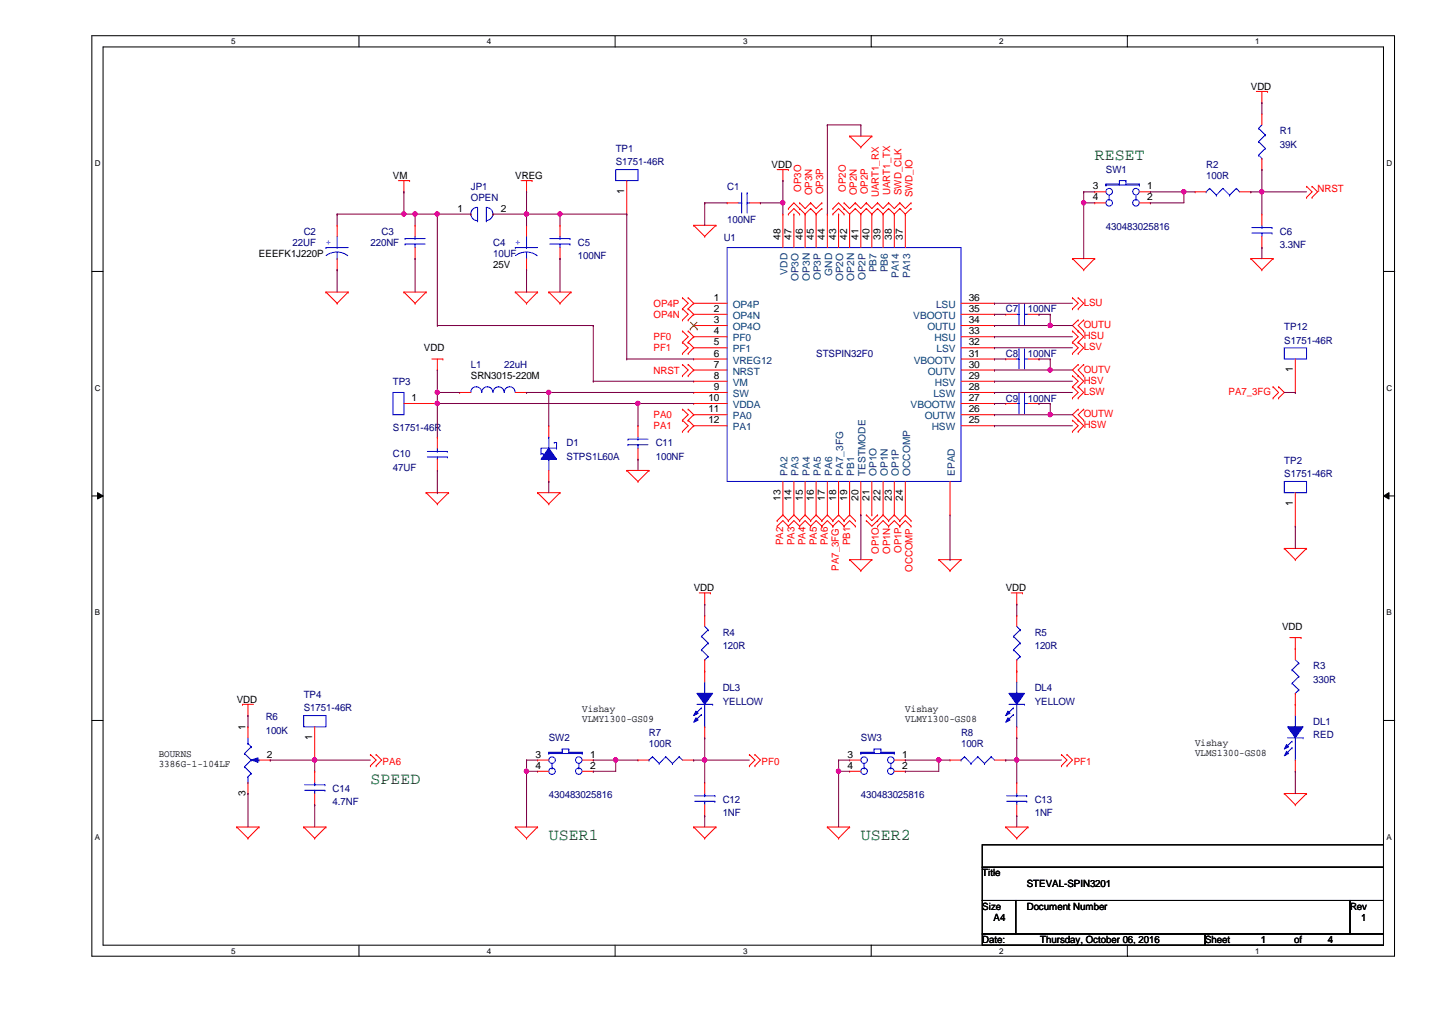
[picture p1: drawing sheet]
<svg xmlns="http://www.w3.org/2000/svg" width="297mm" height="210mm" viewBox="0 0 297 210" stroke-linecap="round" stroke-linejoin="round" font-family="sans-serif">
<path d="M19.1 7.4h270.2v190.9h-270.2zM21.4 9.7h265.6v186.3h-265.6z" fill="none" stroke="#000" stroke-width=".21"/>
<g fill="#fff">
<path d="M47.9 7.7h1v1.8h-1z"/>
<path d="M47.9 196.3h1v1.9h-1z"/>
</g>
<path d="M74.5 7.4v2.3M74.5 196v2.4" fill="none" stroke="#000" stroke-width=".21"/>
<g fill="#fff">
<path d="M101 7.7h.9v1.8h-.9z"/>
<path d="M101 196.3h.9v1.9h-.9z"/>
</g>
<path d="M127.6 7.4v2.3M127.6 196v2.4" fill="none" stroke="#000" stroke-width=".21"/>
<g fill="#fff">
<path d="M154.1 7.7h1v1.8h-1z"/>
<path d="M154.1 196.3h1v1.9h-1z"/>
</g>
<path d="M180.7 7.4v2.3M180.7 196v2.4" fill="none" stroke="#000" stroke-width=".21"/>
<g fill="#fff">
<path d="M207.3 7.7h.9v1.8h-.9z"/>
<path d="M207.3 196.3h.9v1.9h-.9z"/>
</g>
<path d="M233.8 7.4v2.3M233.8 196v2.4" fill="none" stroke="#000" stroke-width=".21"/>
<g fill="#fff">
<path d="M260.4 7.7h.9v1.8h-.9z"/>
<path d="M260.4 196.3h.9v1.9h-.9z"/>
<path d="M19.6 33h1.2v1.9h-1.2z"/>
<path d="M287.6 33h1.2v1.9h-1.2z"/>
<path d="M19.6 79.6h1.2v1.8h-1.2z"/>
<path d="M287.6 79.6h1.2v1.8h-1.2z"/>
</g>
<path d="M19.1 56.3h2.3M287 56.3h2.3" fill="none" stroke="#000" stroke-width=".21"/>
<g fill="#fff">
<path d="M19.6 126.2h1.1v1.8h-1.1z"/>
<path d="M287.6 126.2h1.1v1.8h-1.1z"/>
</g>
<path d="M19.1 102.9h2.3M20.2 102.2l1.2 .7-1.2 .6zM287 102.9l1.1-.7v1.3zM287 102.9h2.3" fill="none" stroke="#000" stroke-width=".21"/>
<path d="M20.2 102.2l1.2 .7-1.2 .6zM287 102.9l1.1-.7v1.3z" fill="#000"/>
<g fill="#fff">
<path d="M19.6 172.7h1.1v1.9h-1.1z"/>
<path d="M287.6 172.7h1.1v1.9h-1.1z"/>
</g>
<path d="M19.1 149.4h2.3M287 149.4h2.3M203.8 175.2h83.2v4.7h-83.2zM203.8 179.9h83.2v6.9h-83.2zM203.8 186.8h6.9v6.9h-6.9zM203.8 193.7h46.2v2.3h-46.2zM210.7 186.8h69.3v6.9h-69.3zM250 193.7h37v2.3h-37zM280 186.8h7v6.9h-7z" fill="none" stroke="#000" stroke-width=".21"/>
<g fill="none" stroke="#f00" stroke-width=".21">
<path d="M260.6 19h2.3M261.7 19v2.3M262.9 19h.1M82.6 37.5h2.4M83.8 39.8h.1M83.8 37.5v2.3M85 37.5h.1M108.1 37.5h2.3M109.2 39.8h.1M109.2 37.5v2.3M110.4 37.5h.1M161.2 35.2h2.3"/>
<path d="M162.4 37.5h.1M162.4 35.2v2.3M163.5 35.2h.1M176.2 28.2h.1M176.2 28.2h4.6M176.2 28.2l2.4 2.3M178.6 30.5h.1M180.8 28.2h.1M180.8 28.2l-2.2 2.3M261.7 21.3h.1M271 38.6h.1M271 38.6l1.2 1.2-1.2 1.1"/>
<path d="M272.2 38.6h.1M272.2 38.6l1.1 1.2-1.1 1.1M69.9 46.7h.1M69.9 56h.1M69.9 46.7v2.3M69.9 53.6v2.4M143.9 46.7h.1M143.9 46.7h4.6M143.9 46.7l2.3 2.3M146.2 49h.1M148.5 46.7h.1M148.5 46.7l-2.3 2.3"/>
<path d="M163.5 43.3h.1M163.5 44.4h.1M163.5 44.4l1.2-1.1 1.2 1.1M163.5 43.3l1.2-1.2 2.3 2.3 1.1-1.1M165.9 43.3h.1M165.9 42.1h.1M165.9 44.4h.1M165.9 42.1l1.1 1.2 1.1-1.2M168.1 43.3h.1M168.1 42.1h.1M168.1 43.3l1.2 1.1 1.2-1.1M168.1 42.1l1.2 1.2 1.2-1.2"/>
<path d="M170.5 43.3h.1M170.5 42.1h.1M172.8 43.3h.1M172.8 44.4h.1M172.8 43.3l1.1-1.2 1.2 1.2M172.8 44.4l1.1-1.1 1.2 1.1M175.1 43.3h.1M175.1 42.1h.1M175.1 44.4h.1M175.1 43.3l1.1 1.1 1.2-1.1M175.1 42.1l1.1 1.2 1.2-1.2M177.4 43.3h.1"/>
<path d="M177.4 42.1h.1M177.4 43.3l1.2 1.1 1.1-1.1M177.4 42.1l1.2 1.2 1.1-1.2M179.7 43.3h.1M179.7 42.1h.1M179.7 43.3l1.1 1.1 1.2-1.1M179.7 42.1l1.1 1.2 1.2-1.2M182 43.3h.1M182 42.1h.1M182 43.3l1.2 1.1 1.1-1.1M182 42.1l1.2 1.2 1.1-1.2M184.3 43.3h.1"/>
<path d="M184.3 42.1h.1M184.3 43.3l1.2 1.1 1.1-1.1M184.3 42.1l1.2 1.2 1.1-1.2M186.6 43.3h.1M186.6 42.1h.1M186.6 42.1l1.2 1.2 1.2-1.2M186.6 43.3l1.2 1.1 1.2-1.1M189 43.3h.1M189 42.1h.1M222.5 53.6h.1M222.5 53.6h4.6M222.5 53.6l2.3 2.4"/>
<path d="M224.8 56h.1M227.1 53.6h.1M227.1 53.6l-2.3 2.4M259.5 53.6h.1M259.5 53.6h4.6M259.5 53.6l2.2 2.4M261.7 56h.1M264.1 53.6h.1M264.1 53.6l-2.4 2.4M271 40.9h.1M272.2 40.9h.1M67.6 60.6h.1"/>
<path d="M67.6 60.6h4.6M67.6 60.6l2.3 2.3M69.9 62.9h.1M72.2 60.6h.1M72.2 60.6l-2.3 2.3M83.8 60.6h.1M83.8 60.6h4.6M83.8 60.6l2.3 2.3M86.1 62.9h.1M88.4 60.6h.1M88.4 60.6l-2.3 2.3M89.6 74.5h2.3"/>
<path d="M90.7 76.7h.1M90.7 74.5v2.2M91.9 74.5h.1M106.9 60.6h.1M106.9 60.6h4.6M106.9 60.6l2.3 2.3M109.2 62.9h.1M111.5 60.6h.1M111.5 60.6l-2.3 2.3M113.8 60.6h.1M113.8 60.6h4.6M113.8 60.6l2.4 2.3"/>
<path d="M116.2 62.9h.1M118.4 60.6h.1M118.4 60.6l-2.2 2.3M141.6 64h.1M141.6 61.8h.1M141.6 66.4h.1M141.6 71h.1M141.6 68.7h.1M141.6 73.3h.1M141.6 77.9h.1M141.6 75.6h.1M141.6 61.8l1.1 1.1-1.1 1.1"/>
<path d="M141.6 64l1.1 1.2-1.1 1.2M141.6 75.6l1.1 1.1-1.1 1.2M141.6 68.7l1.1 1.1-1.1 1.2M141.6 71l1.1 1.1-1.1 1.2M142.7 61.8h.1M142.7 64h.1M142.7 66.4h.1M142.7 68.7h.1M142.7 71h.1M142.7 73.3h.1M142.7 75.6h.1M142.7 77.9h.1"/>
<path d="M142.7 61.8l1.2 1.1-1.2 1.1M142.7 64l1.2 1.2-1.2 1.2M142.7 68.7l1.2 1.1-1.2 1.2M142.7 71l1.2 1.1-1.2 1.2M142.7 75.6l1.2 1.1-1.2 1.2M222.5 64h.1M222.5 61.8h.1M222.5 71h.1M222.5 68.7h.1M222.5 73.3h.1M222.5 77.9h.1M222.5 61.8l1.1 1.1-1.1 1.1"/>
<path d="M222.5 68.7l1.1 1.1-1.1 1.2M222.5 71l1.1 1.1-1.1 1.2M222.5 77.9l1.1 1.2-1.1 1.1M223.6 64h.1M223.6 61.8h.1M223.6 71h.1M223.6 68.7h.1M223.6 73.3h.1M223.6 77.9h.1M223.6 66.4h.1M223.6 75.6h.1M223.6 61.8l1.2 1.1-1.2 1.1"/>
<path d="M223.6 68.7l1.2 1.1-1.2 1.2M223.6 71l1.2 1.1-1.2 1.2M223.6 75.6l-1.1 1.1 2.3 2.4-1.2 1.1M223.6 66.4l-1.1 1.1 1.1 1.2M224.8 66.4h.1M224.8 68.7h.1M224.8 75.6h.1M224.8 77.9h.1M224.8 66.4l-1.2 1.1 1.2 1.2M224.8 75.6l-1.2 1.1 1.2 1.2M130 97.6h.1M130 97.6h4.6"/>
<path d="M130 97.6l2.3 2.3M132.3 99.9h.1M132.3 88.3h.1M132.3 95.2h.1M132.3 88.3v2.3M132.3 93v2.2M134.6 97.6h.1M134.6 97.6l-2.3 2.3M141.6 87.2h.1M141.6 84.9h.1M141.6 89.5h.1M141.6 84.9l1.1 1.1-1.1 1.2"/>
<path d="M141.6 87.2l1.1 1.1-1.1 1.2M142.7 84.9h.1M142.7 87.2h.1M142.7 89.5h.1M142.7 84.9l1.2 1.1-1.2 1.2M142.7 87.2l1.2 1.1-1.2 1.2M222.5 80.2h.1M222.5 82.5h.1M222.5 89.5h.1M222.5 87.2h.1M222.5 80.2l1.1 1.2-1.1 1.1M222.5 87.2l1.1 1.1-1.1 1.2"/>
<path d="M223.6 80.2h.1M223.6 82.5h.1M223.6 89.5h.1M223.6 87.2h.1M223.6 84.9h.1M223.6 80.2l1.2 1.2-1.2 1.1M223.6 87.2l1.2 1.1-1.2 1.2M223.6 84.9l-1.1 1.1 1.1 1.2M224.8 84.9h.1M224.8 87.2h.1M224.8 84.9l-1.2 1.1 1.2 1.2M264.1 82.5h.1"/>
<path d="M264.1 80.2h.1M264.1 80.2l1.1 1.2-1.1 1.1M265.2 80.2h.1M265.2 82.5h.1M265.2 80.2l1.2 1.2-1.2 1.1M88.4 102.2h.1M88.4 102.2h4.6M88.4 102.2l2.3 2.3M90.7 104.5h.1M93 102.2h.1M93 102.2l-2.3 2.3M111.5 102.2h.1"/>
<path d="M111.5 102.2h4.7M111.5 102.2l2.3 2.3M113.8 104.5h.1M116.2 102.2h.1M116.2 102.2l-2.4 2.3M161.2 108h.1M161.2 109.1h.1M161.2 108l1.2-1.2 1.1 1.2M161.2 109.1l1.2-1.1 1.1 1.1M163.5 108h.1M163.5 109.1h.1M163.5 108l1.2-1.2 1.2 1.2"/>
<path d="M163.5 109.1l1.2-1.1 1.2 1.1M165.9 108h.1M165.9 109.1h.1M165.9 108l1.1-1.2 1.1 1.2M165.9 109.1l1.1-1.1 1.1 1.1M168.1 108h.1M168.1 109.1h.1M168.1 108l1.2-1.2 1.2 1.2M168.1 109.1l1.2-1.1 1.2 1.1M170.5 108h.1M170.5 109.1h.1M170.5 108l1.1-1.2 1.2 1.2"/>
<path d="M170.5 109.1l1.1-1.1 1.2 1.1M172.8 108h.1M172.8 109.1h.1M172.8 108l1.1-1.2 1.2 1.2M172.8 109.1l1.1-1.1 1.2 1.1M175.1 108h.1M175.1 109.1h.1M175.1 108l1.1-1.2 1.2 1.2M175.1 109.1l1.1-1.1 1.2 1.1M176.2 116.1h.1M176.2 116.1h4.6M176.2 116.1l2.4 2.3"/>
<path d="M177.4 108h.1M177.4 109.1h.1M178.6 118.4h.1M179.7 108h.1M179.7 106.8h.1M179.7 108l1.1 1.1 1.2-1.1M179.7 106.8l1.1 1.2 1.2-1.2M180.8 116.1h.1M180.8 116.1l-2.2 2.3M182 108h.1M182 109.1h.1M182 106.8h.1"/>
<path d="M182 108l1.2-1.2 1.1 1.2M182 109.1l1.2-1.1 1.1 1.1M184.3 108h.1M184.3 109.1h.1M184.3 108l1.2-1.2 1.1 1.2M184.3 109.1l1.2-1.1 1.1 1.1M186.6 108h.1M186.6 109.1h.1M186.6 108l1.2-1.2 1.2 1.2M186.6 109.1l1.2-1.1 1.2 1.1M189 108h.1M189 109.1h.1"/>
<path d="M194.7 116.1h.1M194.7 116.1h4.6M194.7 116.1l2.4 2.3M197.1 118.4h.1M199.3 116.1h.1M199.3 116.1l-2.2 2.3M266.4 113.7h.1M266.4 113.7h4.6M266.4 113.7l2.3 2.4M268.7 116.1h.1M271 113.7h.1M271 113.7l-2.3 2.4"/>
<path d="M145 123h2.4M146.2 125.3h.1M146.2 123v2.3M147.4 123h.1M209.8 123h2.3M210.9 125.3h.1M210.9 123v2.3M212.1 123h.1M267.5 132.2h2.4M268.7 134.5h.1M268.7 132.2v2.3M269.9 132.2h.1"/>
<path d="M50.3 146.1h.1M50.3 146.1h2.3M51.4 148.4h.1M51.4 146.1v2.3M76.8 156.5h.1M76.8 158.8h.1M76.8 156.5l1.2 1.1-1.2 1.2M78 156.5h.1M78 158.8h.1M78 156.5l1.2 1.1-1.2 1.2M132.3 157.6h.1M132.3 157.6h2.3"/>
<path d="M141.6 157.6h2.3M143.9 157.6h.1M155.4 156.5h.1M155.4 158.8h.1M155.4 156.5l1.2 1.1-1.2 1.2M156.6 156.5h.1M156.6 158.8h.1M156.6 156.5l1.1 1.1-1.1 1.2M220.2 156.5h.1M220.2 158.8h.1M220.2 156.5l1.1 1.1-1.1 1.2M221.3 156.5h.1"/>
<path d="M221.3 158.8h.1M221.3 156.5l1.2 1.1-1.2 1.2M49.1 171.5h.1M49.1 171.5h4.6M49.1 171.5l2.3 2.4M51.4 173.9h.1M53.7 171.5h.1M53.7 171.5l-2.3 2.4M63 171.5h.1M63 171.5h4.6M63 171.5l2.3 2.4M65.3 173.9h.1"/>
<path d="M67.6 171.5h.1M67.6 171.5l-2.3 2.4M106.9 171.5h.1M106.9 171.5h4.6M106.9 171.5l2.3 2.4M109.2 173.9h.1M111.5 171.5h.1M111.5 171.5l-2.3 2.4M143.9 171.5h.1M143.9 171.5h4.6M143.9 171.5l2.3 2.4M146.2 173.9h.1"/>
<path d="M148.5 171.5h.1M148.5 171.5l-2.3 2.4M171.6 171.5h.1M171.6 171.5h4.6M171.6 171.5l2.3 2.4M173.9 173.9h.1M176.2 171.5h.1M176.2 171.5l-2.3 2.4M208.6 171.5h.1M208.6 171.5h4.6M208.6 171.5l2.3 2.4M210.9 173.9h.1"/>
<path d="M213.2 171.5h.1M213.2 171.5l-2.3 2.4M266.4 164.6h.1M266.4 164.6h4.6M266.4 164.6l2.3 2.3M268.7 166.9h.1M271 164.6h.1M271 164.6l-2.3 2.3"/>
</g>
<g fill="none" stroke="#00f" stroke-width=".21">
<path d="M67.6 51.3h.1M67.6 51.3h4.6M69.9 53.6h.1M69.9 51.3h.1M69.9 52.3l-1 .1-1.3 .6M69.9 52.3l1.4 .3 .8 .4M69.9 49v2.3M69.9 52.3v1.3M130.3 92.2h.1M130.3 91.1h.1M130.3 92.2h4.1M130.3 91.1h4.1"/>
<path d="M132.3 91.1h.1M132.3 92.2h.1M132.3 90.6v.5M132.3 92.2v.8M134.6 157.6h.1M135.3 157h.1M135.3 157l1.4 1.4M135.3 157l-.7 .6M136.7 158.4h.1M138.1 157h.1M138.1 157l1.4 1.4M138.1 157l-1.4 1.4"/>
<path d="M139.5 158.4h.1M140.9 157h.1M140.9 157l.7 .6M140.9 157l-1.4 1.4M267.1 153h3.2M268.7 150.7h.1M268.7 157.6h.1M268.7 148.4v2.3M268.7 153v4.6M270.3 153h.1"/>
</g>
<path d="M267.1 150.7h3.2l-1.6 2.3z" fill-rule="evenodd" fill="#00f"/>
<path d="M267.1 150.7h3.2l-1.6 2.3z" fill="none" stroke="#00f" stroke-width=".21"/>
<path d="M266.9 155.8l.4 .5-.9 .5z" fill-rule="evenodd" fill="#00f"/>
<path d="M266.9 155.8l.4 .5-.9 .5z" fill="none" stroke="#00f" stroke-width=".21"/>
<path d="M266.9 154.4l.4 .5-.9 .5z" fill-rule="evenodd" fill="#00f"/>
<g fill="none" stroke="#00f" stroke-width=".21">
<path d="M127.7 35.2h4.6v2.3h-4.6zM229.4 38.4h.1M229.4 38.2h.1M229.4 38.4h6.9M229.4 38.2v.2M229.4 38.2h2.8M232.2 38.2h.1M232.2 37.5h.1M232.2 37.5v.7M232.2 37.5h1.4M233.6 37.5h.1M233.6 38.2h.1"/>
<path d="M233.6 38.2h2.7M233.6 37.5v.7M236.3 38.2h.1M236.3 38.4h.1M236.3 38.2v.2M261.1 26.6h.1M261.1 29.4h.1M261.1 32.2h.1M261.1 26.6l1.4 1.4M261.1 29.4l1.4 1.4M261.1 32.2l.6 .7M261.7 32.9h.1"/>
<path d="M261.7 25.9l-.6 .7M262.5 28h.1M262.5 30.8h.1M262.5 28l-1.4 1.4M262.5 30.8l-1.4 1.4M99.1 45.8a1.38 1.38 0 0 1-1.4-1.4 1.38 1.38 0 0 1 1.4-1.4v2.8M99.1 45.8h.1M100.9 45.8a1.38 1.38 0 0 0 1.3-1.4 1.38 1.38 0 0 0-1.3-1.4v2.8M100.9 45.8h.1M150.8 51.3h48.5v48.6h-48.5zM230.1 41.4h.1M230.1 40.5v.9"/>
<path d="M235.6 41.4h.1M235.6 40.5v.9M210.9 74.5h.5M210.9 65.2h.5M211.4 74.5h.1M211.4 72.4h.1M211.4 65.2h.1M211.4 63.1h.1M211.4 63.1v4.2M211.4 72.4v4.1M212.5 72.4h.1M212.5 74.5h.1"/>
<path d="M212.5 63.1h.1M212.5 65.2h.1M212.5 74.5h.7M212.5 63.1v4.2M212.5 72.4v4.1M212.5 65.2h.7M112.2 94.1h.1M113.8 95.2h.1M113.8 90.6h.1M113.8 90.6v2.4M113.8 95.2v2.4M115.4 93h.1"/>
<path d="M115.4 91.8h.1M115.4 93h-3.2v1.1M115.4 91.8v1.2M210.9 83.7h.5M211.4 83.7h.1M211.4 81.6h.1M211.4 81.6v4.2M212.5 81.6h.1M212.5 83.7h.1M212.5 81.6v4.2M212.5 83.7h.7M266.4 99.9h4.6v2.3h-4.6z"/>
<path d="M210.2 132h.1M210.2 134.8h.1M210.2 132l1.4 1.4M210.2 134.8l1.4 1.4M210.9 136.9h.1M210.9 129.9l.7 .7M211.6 130.6h.1M211.6 133.4h.1M211.6 136.2h.1M211.6 130.6l-1.4 1.4M211.6 133.4l-1.4 1.4M211.6 136.2l-.7 .7"/>
<path d="M63 148.4h4.6v2.3h-4.6zM178.6 156.3h.1M178.6 156h.1M178.6 156.3h6.9M178.6 156v.3M178.6 156h2.7M179.2 159.3h.1M179.2 158.4v.9M181.3 156h.1M181.3 155.4h.1M181.3 155.4v.6M181.3 155.4h1.4"/>
<path d="M182.7 155.4h.1M182.7 156h.1M182.7 156h2.8M182.7 155.4v.6M184.8 159.3h.1M184.8 158.4v.9M185.5 156h.1M185.5 156.3h.1M185.5 156v.3M266.9 154.4l.4 .5-.9 .5zM268 153.8h.1M268 155.1h.1"/>
<path d="M268 153.8l-1.4 1.3M268 155.1l-1.4 1.4M144.1 166.2h4.2M144.1 165.1h4.2M146.2 165.1h.1M146.2 166.2h.1M146.2 164.6v.5M146.2 166.2v.7M148.3 166.2h.1M148.3 165.1h.1"/>
<circle cx="230.1" cy="39.7" r=".68"/>
<circle cx="235.6" cy="39.7" r=".68"/>
<circle cx="230.1" cy="42.1" r=".68"/>
<circle cx="235.6" cy="42.1" r=".68"/>
<circle cx="179.2" cy="157.6" r=".68"/>
<circle cx="179.2" cy="160" r=".67"/>
<circle cx="184.8" cy="157.6" r=".68"/>
<circle cx="184.8" cy="160" r=".67"/>
</g>
<g fill="none" stroke="#f00" stroke-width=".21">
<path d="M130 37.5v6.9M227.1 39.8h.1M227.1 39.8h2.3M236.3 39.8h2.3M238.6 39.8h.1M261.7 23.6h.1M261.7 35.2h.1M261.7 23.6v2.3M261.7 32.9v2.3M97.7 44.4h.1M102.3 44.4h.1M130 44.4h.1"/>
<path d="M162.4 44.4h.1M162.4 44.4v6.9M164.7 44.4h.1M164.7 44.4v6.9M167 44.4h.1M167 44.4v6.9M169.3 44.4h.1M169.3 44.4v6.9M171.6 44.4h.1M171.6 44.4v6.9M173.9 44.4h.1M173.9 44.4v6.9"/>
<path d="M176.2 44.4h.1M176.2 44.4v6.9M178.6 44.4h.1M178.6 44.4v6.9M180.8 44.4h.1M180.8 44.4v6.9M183.2 44.4h.1M183.2 44.4v6.9M185.5 44.4h.1M185.5 44.4v6.9M187.8 44.4h.1M187.8 44.4v6.9"/>
<path d="M227.1 42.1h.1M227.1 42.1h2.3M236.3 42.1h2.3M238.6 42.1h.1M143.9 62.9h.1M143.9 65.2h.1M143.9 67.5h.1M143.9 69.8h.1M143.9 72.1h.1M143.9 74.5h.1M143.9 76.7h.1M143.9 79.1h.1"/>
<path d="M143.9 74.5h6.9M143.9 62.9h6.9M143.9 65.2h6.9M143.9 67.5h6.9M143.9 69.8h6.9M143.9 72.1h6.9M143.9 76.7h6.9M143.9 79.1h6.9M199.3 74.5h7M199.3 62.9h7M199.3 65.2h7M199.3 67.5h7"/>
<path d="M199.3 69.8h7M199.3 72.1h7M199.3 76.7h7M199.3 79.1h7M206.3 79.1h.1M206.3 74.5h.1M206.3 72.1h.1M206.3 76.7h.1M206.3 67.5h.1M206.3 62.9h.1M206.3 69.8h.1M206.3 65.2h.1"/>
<path d="M208.6 74.5h.1M208.6 65.2h.1M208.6 74.5h2.3M208.6 65.2h2.3M213.2 74.5h2.3M213.2 65.2h2.3M215.5 74.5h.1M215.5 65.2h.1M143.9 81.4h.1M143.9 83.7h.1M143.9 86h.1M143.9 88.3h.1"/>
<path d="M143.9 81.4h6.9M143.9 83.7h6.9M143.9 86h6.9M143.9 88.3h6.9M162.4 99.9v6.9M164.7 99.9v6.9M167 99.9v6.9M169.3 99.9v6.9M171.6 99.9v6.9M173.9 99.9v6.9M176.2 99.9v6.9M178.6 99.9v6.9"/>
<path d="M180.8 99.9v6.9M183.2 99.9v6.9M185.5 99.9v6.9M187.8 99.9v6.9M197.1 99.9v6.9M199.3 81.4h7M199.3 83.7h7M199.3 86h7M199.3 88.3h7M206.3 88.3h.1M206.3 86h.1M206.3 83.7h.1"/>
<path d="M206.3 81.4h.1M208.6 83.7h.1M208.6 83.7h2.3M213.2 83.7h2.3M215.5 83.7h.1M162.4 106.8h.1M164.7 106.8h.1M167 106.8h.1M169.3 106.8h.1M171.6 106.8h.1M173.9 106.8h.1M176.2 106.8h.1"/>
<path d="M178.6 106.8h.1M180.8 106.8h.1M183.2 106.8h.1M185.5 106.8h.1M187.8 106.8h.1M197.1 106.8h.1M268.7 109.1h.1M268.7 102.2v6.9M210.9 127.6h.1M210.9 139.2h.1M210.9 127.6v2.3M210.9 136.9v2.3"/>
<path d="M65.3 157.6h.1M65.3 150.7v6.9M176.2 157.6h.1M176.2 160h.1M176.2 157.6h2.4M176.2 160h2.4M185.5 157.6h2.3M185.5 160h2.3M187.8 157.6h.1M187.8 160h.1M268.7 146.1h.1M268.7 160h.1"/>
<path d="M268.7 146.1v2.3M268.7 157.6v2.4M146.2 162.3h.1M146.2 169.2h.1M146.2 162.3v2.3M146.2 166.9v2.3"/>
</g>
<path d="M143.2 68.2h.1M143.2 66.8l1.4 1.4M144.6 66.8l-1.4 1.4M144.6 68.2h.1" fill="none" stroke="#804000" stroke-width=".21"/>
<path d="M113.8 93l1.6 2.2h-3.2z" fill-rule="evenodd" fill="#00f"/>
<g fill="none" stroke="#00f" stroke-width=".21">
<path d="M84 50.6h.1M84 49.5h.1M84 50.6h4.2M84 49.5h4.2M86.1 49.5h.1M86.1 50.6h.1M86.1 49v.5M86.1 50.6v.7M266.4 72.1h4.6v2.4h-4.6zM99.9 81.4a1.12 1.12 0 0 0-1.1-1.2 1.12 1.12 0 0 0-1.1 1.2M102.2 81.4a1.14 1.14 0 0 0-1.1-1.2 1.14 1.14 0 0 0-1.2 1.2M104.6 81.4a1.14 1.14 0 0 0-1.2-1.2 1.14 1.14 0 0 0-1.1 1.2"/>
<path d="M106.8 81.4a1.12 1.12 0 0 0-1.1-1.2 1.12 1.12 0 0 0-1.1 1.2M112.2 94.1h.5M112.7 94.1h.1M113.8 93l1.6 2.2h-3.2zM115 91.8h.1M115 91.8h.4M145.5 132h.1M145.5 134.8h.1M145.5 132l1.4 1.4M145.5 134.8l1.4 1.4M146.2 136.9h.1M146.2 129.9l.7 .7"/>
<path d="M146.9 130.6h.1M146.9 133.4h.1M146.9 136.2h.1M146.9 130.6l-1.4 1.4M146.9 133.4l-1.4 1.4M146.9 136.2l-.7 .7M268 138.9h.1M268 138.9l1.4 1.4M268.7 136.9l.7 .6M269.4 137.5h.1M269.4 137.5l-1.4 1.4M113.8 156.3h.1"/>
<path d="M113.8 156h.1M113.8 156.3h7M113.8 156v.3M113.8 156h2.8M114.5 159.3h.1M114.5 158.4v.9M116.6 156h.1M116.6 155.4h.1M116.6 155.4v.6M116.6 155.4h1.4M118 155.4h.1M118 156h.1"/>
<path d="M118 156h2.8M118 155.4v.6M120.1 159.3h.1M120.1 158.4v.9M120.8 156h.1M120.8 156.3h.1M120.8 156v.3M144.6 146.1h3.2M146.2 143.8h.1M146.2 150.7h.1M146.2 141.5v2.3M146.2 146.1v4.6"/>
<path d="M147.8 146.1h.1M199.3 157.6h.1M200.1 157h.1M200.1 157l1.3 1.4M200.1 157l-.8 .6M201.4 158.4h.1M202.8 157h.1M202.8 157l1.4 1.4M202.8 157l-1.4 1.4M204.2 158.4h.1M205.6 157h.1M205.6 157l.7 .6"/>
<path d="M205.6 157l-1.4 1.4M268 141.7h.1M268 141.7l1.4 1.4M268.7 143.8h.1M269.4 140.3h.1M269.4 143.1h.1M269.4 140.3l-1.4 1.4M269.4 143.1l-.7 .7M63.2 163.9h4.2M63.2 162.8h4.2M65.3 162.8h.1M65.3 163.9h.1"/>
<path d="M65.3 162.3v.5M65.3 163.9v.7M67.4 163.9h.1M67.4 162.8h.1"/>
<circle cx="114.5" cy="157.6" r=".68"/>
<circle cx="114.5" cy="160" r=".67"/>
<circle cx="120.1" cy="157.6" r=".68"/>
<circle cx="120.1" cy="160" r=".67"/>
</g>
<g fill="none" stroke="#f00" stroke-width=".21">
<path d="M86.1 46.7h.1M86.1 53.6h.1M86.1 46.7v2.3M86.1 51.3v2.3M268.7 74.5v6.9M95.3 81.4h.1M95.3 81.4h2.4M106.9 81.4h2.3M109.2 81.4h.1M113.8 99.9h.1M113.8 88.3h.1M113.8 88.3v2.3"/>
<path d="M113.8 97.6v2.3M268.7 81.4h.1M146.2 127.6h.1M146.2 139.2h.1M146.2 127.6v2.3M146.2 136.9v2.3M268.7 134.5h.1M268.7 134.5v2.4M65.3 160h.1M65.3 160v2.3M111.5 157.6h.1M111.5 160h.1"/>
<path d="M111.5 157.6h2.3M111.5 160h2.3M120.8 157.6h2.3M120.8 160h2.3M123.1 157.6h.1M123.1 160h.1M197.1 157.6h.1M197.1 157.6h2.2M206.3 157.6h2.3M208.6 157.6h.1M268.7 146.1h.1M268.7 143.8v2.3"/>
<path d="M65.3 166.9h.1M65.3 164.6v2.3"/>
</g>
<path d="M144.6 143.8h3.2l-1.6 2.3z" fill-rule="evenodd" fill="#00f"/>
<path d="M144.6 143.8h3.2l-1.6 2.3z" fill="none" stroke="#00f" stroke-width=".21"/>
<path d="M144.4 148.9l.4 .5-.9 .4z" fill-rule="evenodd" fill="#00f"/>
<path d="M144.4 148.9l.4 .5-.9 .4z" fill="none" stroke="#00f" stroke-width=".21"/>
<path d="M144.4 147.5l.4 .5-.9 .4z" fill-rule="evenodd" fill="#00f"/>
<g fill="none" stroke="#00f" stroke-width=".21">
<path d="M250.2 39.8h.1M250.9 39.1h.1M250.9 39.1l1.4 1.4M250.9 39.1l-.7 .7M253.7 39.1h.1M253.7 39.1l1.4 1.4M253.7 39.1l-1.4 1.4M256.5 39.1h.1M256.5 39.1l.6 .7M256.5 39.1l-1.4 1.4M106.9 51.3h.1M106.9 51.3h4.6"/>
<path d="M109.2 53.6h.1M109.2 51.3h.1M109.2 52.3l-1 .1-1.3 .6M109.2 52.3l1.4 .3 .8 .4M109.2 49v2.3M109.2 52.3v1.3M252.3 40.5h.1M255.1 40.5h.1M259.7 48.3h4.2M259.7 47.2h4.2M261.7 47.2h.1M261.7 48.3h.1"/>
<path d="M261.7 46.7v.5M261.7 48.3v.7M263.9 48.3h.1M263.9 47.2h.1M81.5 81.4h2.3v4.6h-2.3zM88.6 93.6h4.2M88.6 94.8h4.2M90.7 94.8h.1M90.7 93.6h.1M90.7 93v.6M90.7 94.8v.4M92.8 93.6h.1"/>
<path d="M92.8 94.8h.1M144.4 147.5l.4 .5-.9 .4zM145.5 146.8h.1M145.5 148.2h.1M145.5 146.8l-1.4 1.4M145.5 148.2l-1.4 1.4M208.8 166.2h4.2M208.8 165.1h4.2M210.9 165.1h.1M210.9 166.2h.1M210.9 164.6v.5M210.9 166.2v.7"/>
<path d="M213 166.2h.1M213 165.1h.1"/>
</g>
<g fill="none" stroke="#f00" stroke-width=".21">
<path d="M247.9 39.8h.1M247.9 39.8h2.3M257.1 39.8h2.4M259.5 39.8h.1M109.2 46.7h.1M109.2 56h.1M109.2 46.7v2.3M109.2 53.6v2.4M261.7 44.4h.1M261.7 51.3h.1M261.7 44.4v2.3M261.7 49v2.3"/>
<path d="M83.8 83.7h6.9M90.7 83.7h.1M90.7 97.6h.1M90.7 90.6h.1M90.7 90.6v2.4M90.7 95.2v2.4M146.2 139.2h.1M146.2 139.2v2.3M146.2 153h.1M146.2 150.7v2.3M210.9 162.3h.1M210.9 169.2h.1"/>
<path d="M210.9 162.3v2.3M210.9 166.9v2.3"/>
</g>
<path d="M52.1 157.6l1.4-.4v.9z" fill="#00f"/>
<g fill="none" stroke="#00f" stroke-width=".21">
<path d="M153.1 42.1h.7M153.8 40h.1M153.8 42.1h.1M153.8 40v4.2M155 42.1h.1M155 40h.1M155 42.1h.4M155 40v4.2M50.7 156.3h.1M50.7 159h.1M50.7 156.3l1.4 1.3M50.7 159l1.4 1.4"/>
<path d="M51.4 154.2h.1M51.4 153v1.2M51.4 154.2l.7 .7M52.1 157.6l1.4-.4v.9zM52.1 154.9h.1M52.1 157.6h.1M52.1 154.9l-1.4 1.4M52.1 157.6l-1.4 1.4M53.3 157.6h.4M53.7 157.6h.1M209.3 146.1h3.2M210.9 143.8h.1"/>
<path d="M210.9 150.7h.1M210.9 141.5v2.3M210.9 146.1v4.6M212.5 146.1h.1M51.4 161.1h.1M51.4 162.3h.1M51.4 161.1v1.2M52.1 160.4h.1M52.1 160.4l-.7 .7"/>
</g>
<path d="M150.8 42.1h.1M150.8 42.1h2.3M155.4 42.1h2.3M157.7 42.1h.1M51.4 150.7h.1M51.4 150.7v2.3M53.7 157.6h2.3M56 157.6h.1M51.4 164.6h.1M51.4 162.3v2.3" fill="none" stroke="#f00" stroke-width=".21"/>
<path d="M209.3 143.8h3.2l-1.6 2.3z" fill-rule="evenodd" fill="#00f"/>
<path d="M209.3 143.8h3.2l-1.6 2.3z" fill="none" stroke="#00f" stroke-width=".21"/>
<path d="M209.1 148.9l.4 .5-.9 .4z" fill-rule="evenodd" fill="#00f"/>
<path d="M209.1 148.9l.4 .5-.9 .4z" fill="none" stroke="#00f" stroke-width=".21"/>
<path d="M209.1 147.5l.4 .5-.9 .4z" fill-rule="evenodd" fill="#00f"/>
<g fill="none" stroke="#00f" stroke-width=".21">
<path d="M114 50.6h4.2M114 49.5h4.2M116.2 49.5h.1M116.2 50.6h.1M116.2 49v.5M116.2 50.6v.7M118.2 50.6h.1M118.2 49.5h.1M209.1 147.5l.4 .5-.9 .4zM210.2 146.8h.1M210.2 148.2h.1M210.2 146.8l-1.4 1.4"/>
<path d="M210.2 148.2l-1.4 1.4"/>
</g>
<path d="M116.2 46.7h.1M116.2 53.6h.1M116.2 46.7v2.3M116.2 51.3v2.3M210.9 139.2h.1M210.9 139.2v2.3M210.9 153h.1M210.9 150.7v2.3" fill="none" stroke="#f00" stroke-width=".21"/>
<path d="M83.8 39.8h.1M83.8 39.8v4.6M109.2 39.8h.1M109.2 39.8v4.6M178.6 106.8h.1M178.6 106.8v9.3" fill="none" stroke="#800040" stroke-width=".21"/>
<circle cx="109.2" cy="44.4" r=".45" fill="#f0f"/>
<circle cx="109.2" cy="44.4" r=".45" fill="none" stroke="#f0f" stroke-width=".21"/>
<path d="M162.4 37.5h.1M162.4 37.5v4.6" fill="none" stroke="#800040" stroke-width=".21"/>
<circle cx="162.4" cy="42.1" r=".45" fill="#f0f"/>
<circle cx="162.4" cy="42.1" r=".45" fill="none" stroke="#f0f" stroke-width=".21"/>
<g fill="none" stroke="#800040" stroke-width=".21">
<path d="M171.6 25.9h.1M171.6 25.9h7M171.6 25.9v18.5M178.6 25.9h.1M178.6 25.9v2.3M206.3 62.9h.1M206.3 69.8h.1M206.3 72.1h.1M206.3 79.1h.1M206.3 67.5h.1M206.3 65.2h.1M206.3 62.9h16.2"/>
<path d="M206.3 69.8h16.2M206.3 72.1h16.2M206.3 79.1h16.2M206.3 65.2h2.3M215.5 65.2h.1M215.5 65.2h2.3M217.8 65.2h.1M217.8 65.2v2.3h-11.5M206.3 81.4h.1M206.3 88.3h.1M206.3 81.4h16.2M206.3 88.3h16.2"/>
</g>
<circle cx="217.8" cy="67.5" r=".45" fill="#f0f"/>
<circle cx="217.8" cy="67.5" r=".45" fill="none" stroke="#f0f" stroke-width=".21"/>
<path d="M206.3 74.5h.1M206.3 76.7h.1M206.3 74.5h2.3M206.3 76.7h11.5M217.8 67.5h.1M217.8 67.5h4.7" fill="none" stroke="#800040" stroke-width=".21"/>
<circle cx="217.8" cy="76.7" r=".45" fill="#f0f"/>
<circle cx="217.8" cy="76.7" r=".45" fill="none" stroke="#f0f" stroke-width=".21"/>
<path d="M206.3 86h.1M206.3 83.7h.1M206.3 86h16.2M206.3 83.7h2.3M215.5 83.7h.1M215.5 83.7h2.3M217.8 83.7h.1M217.8 86h.1M217.8 83.7v2.3" fill="none" stroke="#800040" stroke-width=".21"/>
<circle cx="217.8" cy="86" r=".45" fill="#f0f"/>
<circle cx="217.8" cy="86" r=".45" fill="none" stroke="#f0f" stroke-width=".21"/>
<g fill="none" stroke="#800040" stroke-width=".21">
<path d="M86.1 53.6h.1M86.1 44.4h.1M86.1 53.6v7M86.1 44.4h4.6M146.2 42.1h.1M146.2 42.1h4.6M146.2 42.1v4.6M157.7 42.1h.1M157.7 42.1h4.7M162.4 42.1h.1M162.4 42.1v2.3M215.5 74.5h.1"/>
<path d="M215.5 74.5h2.3M217.8 74.5h.1M217.8 76.7h.1M217.8 74.5v2.2M217.8 76.7h4.7"/>
</g>
<circle cx="86.1" cy="44.4" r=".45" fill="#f0f"/>
<circle cx="86.1" cy="44.4" r=".45" fill="none" stroke="#f0f" stroke-width=".21"/>
<path d="M69.9 44.4h.1M69.9 44.4h13.9M86.1 44.4h.1M86.1 44.4v2.3" fill="none" stroke="#800040" stroke-width=".21"/>
<circle cx="83.7" cy="44.4" r=".45" fill="#f0f"/>
<circle cx="83.7" cy="44.4" r=".45" fill="none" stroke="#f0f" stroke-width=".21"/>
<g fill="none" stroke="#800040" stroke-width=".21">
<path d="M69.9 44.4h.1M69.9 56h.1M69.9 44.4v2.3M69.9 56v4.6M109.2 44.4h.1M109.2 44.4v2.3M116.2 53.6h.1M116.2 53.6v7M90.7 81.4h.1M90.7 83.7h.1M90.7 81.4v9.2M90.7 83.7h41.6"/>
<path d="M109.2 81.4h.1M109.2 81.4h4.6M113.8 81.4h.1M113.8 81.4v6.9"/>
</g>
<circle cx="132.3" cy="83.7" r=".45" fill="#f0f"/>
<circle cx="132.3" cy="83.7" r=".45" fill="none" stroke="#f0f" stroke-width=".21"/>
<circle cx="90.7" cy="83.7" r=".45" fill="#f0f"/>
<circle cx="90.7" cy="83.7" r=".45" fill="none" stroke="#f0f" stroke-width=".21"/>
<path d="M90.7 76.7h.1M90.7 76.7v4.7M90.7 81.4h.1M90.7 81.4h4.6" fill="none" stroke="#800040" stroke-width=".21"/>
<circle cx="90.7" cy="81.4" r=".45" fill="#f0f"/>
<circle cx="90.7" cy="81.4" r=".45" fill="none" stroke="#f0f" stroke-width=".21"/>
<path d="M90.7 97.6v4.6M113.8 81.4h.1M113.8 81.4h30.1M90.7 102.2h.1" fill="none" stroke="#800040" stroke-width=".21"/>
<circle cx="113.8" cy="81.4" r=".45" fill="#f0f"/>
<circle cx="113.8" cy="81.4" r=".45" fill="none" stroke="#f0f" stroke-width=".21"/>
<g fill="none" stroke="#800040" stroke-width=".21">
<path d="M90.7 44.4h.1M90.7 44.4v23.1M109.2 44.4h.1M109.2 44.4h7M130 44.4h.1M130 44.4v30.1M90.7 67.5h.1M90.7 67.5h32.4M123.1 79.1h.1M123.1 67.5h.1M123.1 79.1h20.8M123.1 67.5v11.6"/>
<path d="M130 74.5h.1M130 74.5h13.9"/>
</g>
<circle cx="90.7" cy="44.4" r=".45" fill="#f0f"/>
<circle cx="90.7" cy="44.4" r=".45" fill="none" stroke="#f0f" stroke-width=".21"/>
<path d="M116.2 44.4h.1M116.2 44.4v2.3M116.2 44.4h13.8" fill="none" stroke="#800040" stroke-width=".21"/>
<circle cx="116.1" cy="44.4" r=".45" fill="#f0f"/>
<circle cx="116.1" cy="44.4" r=".45" fill="none" stroke="#f0f" stroke-width=".21"/>
<path d="M238.6 39.8h.1M238.6 39.8h9.3M245.6 39.8h.1M245.6 39.8v2.3h-7M259.5 39.8h.1M259.5 39.8h2.2M261.7 39.8h.1M261.7 39.8v4.6M238.6 42.1h.1M261.7 51.3h.1M261.7 51.3v2.3" fill="none" stroke="#800040" stroke-width=".21"/>
<circle cx="245.5" cy="39.8" r=".45" fill="#f0f"/>
<circle cx="245.5" cy="39.8" r=".45" fill="none" stroke="#f0f" stroke-width=".21"/>
<path d="M224.8 39.8h.1M224.8 39.8h2.3M224.8 42.1h.1M224.8 42.1h2.3M224.8 42.1v11.5" fill="none" stroke="#800040" stroke-width=".21"/>
<circle cx="224.8" cy="42.1" r=".45" fill="#f0f"/>
<circle cx="224.8" cy="42.1" r=".45" fill="none" stroke="#f0f" stroke-width=".21"/>
<path d="M261.7 39.8h.1M261.7 39.8h9.3" fill="none" stroke="#800040" stroke-width=".21"/>
<circle cx="261.7" cy="39.8" r=".45" fill="#f0f"/>
<circle cx="261.7" cy="39.8" r=".45" fill="none" stroke="#f0f" stroke-width=".21"/>
<g fill="none" stroke="#800040" stroke-width=".21">
<path d="M261.7 35.2h.1M261.7 21.3h.1M261.7 21.3v2.3M261.7 35.2v4.6M83.8 44.4h.1M83.8 44.4h2.3M90.7 44.4h7M97.7 44.4h.1M132.3 83.7h.1M132.3 95.2h.1M132.3 83.7v4.6M132.3 95.2v2.4"/>
<path d="M132.3 83.7h11.6M268.7 109.1h.1M268.7 109.1v4.6M127.7 157.6h.1M127.7 157.6h4.6M268.7 160h.1M268.7 160v4.6"/>
</g>
<circle cx="127.7" cy="157.6" r=".45" fill="#f0f"/>
<circle cx="127.7" cy="157.6" r=".45" fill="none" stroke="#f0f" stroke-width=".21"/>
<path d="M143.9 157.6h.1M143.9 157.6h2.3M146.2 157.6h.1M146.2 157.6v4.7" fill="none" stroke="#800040" stroke-width=".21"/>
<circle cx="146.1" cy="157.6" r=".45" fill="#f0f"/>
<circle cx="146.1" cy="157.6" r=".45" fill="none" stroke="#f0f" stroke-width=".21"/>
<g fill="none" stroke="#800040" stroke-width=".21">
<path d="M146.2 125.3h.1M146.2 125.3v2.3M109.2 157.6h.1M109.2 160h.1M109.2 157.6h2.3M109.2 160h2.3M109.2 160v11.5M123.1 157.6h.1M123.1 160h.1M123.1 157.6h4.6M127.7 157.6h.1M127.7 157.6v2.4h-4.6"/>
<path d="M146.2 157.6h.1M146.2 153h.1M146.2 153v4.6M146.2 157.6h9.2M187.8 160h.1M187.8 157.6h.1M187.8 157.6h9.3M187.8 160h6.9M194.7 157.6h.1M208.6 157.6h.1M208.6 157.6h2.3M146.2 169.2h.1"/>
<path d="M146.2 169.2v2.3"/>
</g>
<circle cx="194.7" cy="157.6" r=".45" fill="#f0f"/>
<circle cx="194.7" cy="157.6" r=".45" fill="none" stroke="#f0f" stroke-width=".21"/>
<path d="M210.9 157.6h.1M210.9 157.6v4.7M210.9 169.2h.1M210.9 169.2v2.3" fill="none" stroke="#800040" stroke-width=".21"/>
<circle cx="210.9" cy="157.6" r=".45" fill="#f0f"/>
<circle cx="210.9" cy="157.6" r=".45" fill="none" stroke="#f0f" stroke-width=".21"/>
<path d="M173.9 157.6h.1M173.9 160h.1M173.9 157.6h2.3M173.9 160v11.5M173.9 160h2.3M194.7 157.6h.1M194.7 157.6v2.4" fill="none" stroke="#800040" stroke-width=".21"/>
<circle cx="173.9" cy="160" r=".45" fill="#f0f"/>
<circle cx="173.9" cy="160" r=".45" fill="none" stroke="#f0f" stroke-width=".21"/>
<path d="M210.9 125.3h.1M210.9 125.3v2.3M65.3 157.6h.1M65.3 157.6v2.4M210.9 157.6h.1M210.9 153h.1M210.9 157.6h9.3M210.9 153v4.6" fill="none" stroke="#800040" stroke-width=".21"/>
<circle cx="65.2" cy="157.6" r=".45" fill="#f0f"/>
<circle cx="65.2" cy="157.6" r=".45" fill="none" stroke="#f0f" stroke-width=".21"/>
<g fill="none" stroke="#800040" stroke-width=".21">
<path d="M224.8 39.8h.1M224.8 39.8v2.3M102.3 44.4h.1M102.3 44.4h6.9M51.4 148.4h.1M51.4 148.4v2.3M56 157.6h.1M56 157.6h20.8M65.3 157.6h.1M109.2 157.6h.1M109.2 157.6v2.4M51.4 164.6h.1"/>
<path d="M51.4 164.6v6.9M65.3 166.9h.1M65.3 166.9v4.6"/>
</g>
<circle cx="109.2" cy="160" r=".45" fill="#f0f"/>
<circle cx="109.2" cy="160" r=".45" fill="none" stroke="#f0f" stroke-width=".21"/>
<path d="M109.2 56h.1M109.2 56v4.6M113.8 99.9h.1M113.8 99.9v2.3M266.4 81.4h2.3M268.7 81.4h.1M197.1 116.1h.1M197.1 106.8v9.3M173.9 160h.1M173.9 157.6v2.4" fill="none" stroke="#800040" stroke-width=".21"/>
<circle cx="109.2" cy="44.4" r=".45" fill="#f0f"/>
<circle cx="109.2" cy="44.4" r=".45" fill="none" stroke="#f0f" stroke-width=".21"/>
<circle cx="162.4" cy="42.1" r=".45" fill="#f0f"/>
<circle cx="162.4" cy="42.1" r=".45" fill="none" stroke="#f0f" stroke-width=".21"/>
<circle cx="217.8" cy="67.5" r=".45" fill="#f0f"/>
<circle cx="217.8" cy="67.5" r=".45" fill="none" stroke="#f0f" stroke-width=".21"/>
<circle cx="217.8" cy="76.7" r=".45" fill="#f0f"/>
<circle cx="217.8" cy="76.7" r=".45" fill="none" stroke="#f0f" stroke-width=".21"/>
<circle cx="217.8" cy="86" r=".45" fill="#f0f"/>
<circle cx="217.8" cy="86" r=".45" fill="none" stroke="#f0f" stroke-width=".21"/>
<circle cx="86.1" cy="44.4" r=".45" fill="#f0f"/>
<circle cx="86.1" cy="44.4" r=".45" fill="none" stroke="#f0f" stroke-width=".21"/>
<circle cx="83.7" cy="44.4" r=".45" fill="#f0f"/>
<circle cx="83.7" cy="44.4" r=".45" fill="none" stroke="#f0f" stroke-width=".21"/>
<circle cx="132.3" cy="83.7" r=".45" fill="#f0f"/>
<circle cx="132.3" cy="83.7" r=".45" fill="none" stroke="#f0f" stroke-width=".21"/>
<circle cx="90.7" cy="83.7" r=".45" fill="#f0f"/>
<circle cx="90.7" cy="83.7" r=".45" fill="none" stroke="#f0f" stroke-width=".21"/>
<circle cx="90.7" cy="81.4" r=".45" fill="#f0f"/>
<circle cx="90.7" cy="81.4" r=".45" fill="none" stroke="#f0f" stroke-width=".21"/>
<circle cx="113.8" cy="81.4" r=".45" fill="#f0f"/>
<circle cx="113.8" cy="81.4" r=".45" fill="none" stroke="#f0f" stroke-width=".21"/>
<circle cx="90.7" cy="44.4" r=".45" fill="#f0f"/>
<circle cx="90.7" cy="44.4" r=".45" fill="none" stroke="#f0f" stroke-width=".21"/>
<circle cx="116.1" cy="44.4" r=".45" fill="#f0f"/>
<circle cx="116.1" cy="44.4" r=".45" fill="none" stroke="#f0f" stroke-width=".21"/>
<circle cx="245.5" cy="39.8" r=".45" fill="#f0f"/>
<circle cx="245.5" cy="39.8" r=".45" fill="none" stroke="#f0f" stroke-width=".21"/>
<circle cx="224.8" cy="42.1" r=".45" fill="#f0f"/>
<circle cx="224.8" cy="42.1" r=".45" fill="none" stroke="#f0f" stroke-width=".21"/>
<circle cx="261.7" cy="39.8" r=".45" fill="#f0f"/>
<circle cx="261.7" cy="39.8" r=".45" fill="none" stroke="#f0f" stroke-width=".21"/>
<circle cx="127.7" cy="157.6" r=".45" fill="#f0f"/>
<circle cx="127.7" cy="157.6" r=".45" fill="none" stroke="#f0f" stroke-width=".21"/>
<circle cx="146.1" cy="157.6" r=".45" fill="#f0f"/>
<circle cx="146.1" cy="157.6" r=".45" fill="none" stroke="#f0f" stroke-width=".21"/>
<circle cx="194.7" cy="157.6" r=".45" fill="#f0f"/>
<circle cx="194.7" cy="157.6" r=".45" fill="none" stroke="#f0f" stroke-width=".21"/>
<circle cx="210.9" cy="157.6" r=".45" fill="#f0f"/>
<circle cx="210.9" cy="157.6" r=".45" fill="none" stroke="#f0f" stroke-width=".21"/>
<circle cx="173.9" cy="160" r=".45" fill="#f0f"/>
<circle cx="173.9" cy="160" r=".45" fill="none" stroke="#f0f" stroke-width=".21"/>
<circle cx="65.2" cy="157.6" r=".45" fill="#f0f"/>
<circle cx="65.2" cy="157.6" r=".45" fill="none" stroke="#f0f" stroke-width=".21"/>
<circle cx="109.2" cy="160" r=".45" fill="#f0f"/>
<circle cx="109.2" cy="160" r=".45" fill="none" stroke="#f0f" stroke-width=".21"/>
<g font-size="3.4" fill="#008000">
<text x="227.1" y="33.2">RESET</text>
<text x="76.8" y="162.7">SPEED</text>
<text x="113.8" y="174.2">USER1</text>
<text x="178.6" y="174.2">USER2</text>
</g>
<g font-size="2.1">
<text x="259.5" y="18.6">VDD</text>
<text x="160.1" y="34.8">VDD</text>
<text x="81.5" y="37.1">VM</text>
<text x="106.9" y="37.1">VREG</text>
<text x="129.5" y="40.3" transform="rotate(-90 129.5 40.3)">1</text>
<text x="226.7" y="39.3">3</text>
<text x="226.7" y="41.6">4</text>
<text x="238" y="39.3">1</text>
<text x="238" y="41.6">2</text>
<text x="94.9" y="43.9">1</text>
<text x="103.9" y="43.9">2</text>
<text x="53.7" y="53.3">EEEFK1J220P</text>
<text x="161.9" y="49.7" transform="rotate(-90 161.9 49.7)">48</text>
<text x="164.2" y="49.7" transform="rotate(-90 164.2 49.7)">47</text>
<text x="166.5" y="49.7" transform="rotate(-90 166.5 49.7)">46</text>
<text x="168.8" y="49.7" transform="rotate(-90 168.8 49.7)">45</text>
<text x="171.1" y="49.7" transform="rotate(-90 171.1 49.7)">44</text>
<text x="173.4" y="49.7" transform="rotate(-90 173.4 49.7)">43</text>
<text x="175.7" y="49.7" transform="rotate(-90 175.7 49.7)">42</text>
<text x="178.1" y="49.7" transform="rotate(-90 178.1 49.7)">41</text>
<text x="180.3" y="49.7" transform="rotate(-90 180.3 49.7)">40</text>
<text x="182.7" y="49.7" transform="rotate(-90 182.7 49.7)">39</text>
<text x="185" y="49.7" transform="rotate(-90 185 49.7)">38</text>
<text x="187.3" y="49.7" transform="rotate(-90 187.3 49.7)">37</text>
<text x="102.3" y="55.5">25V</text>
<text x="148.1" y="62.4">1</text>
<text x="148.1" y="64.7">2</text>
<text x="201" y="62.4">36</text>
<text x="201" y="64.7">35</text>
<text x="148.1" y="67">3</text>
<text x="148.1" y="69.3">4</text>
<text x="148.1" y="71.6">5</text>
<text x="201" y="71.6">32</text>
<text x="201" y="67">34</text>
<text x="201" y="69.3">33</text>
<text x="87.9" y="72.9">VDD</text>
<text x="148.1" y="74">6</text>
<text x="148.1" y="76.2">7</text>
<text x="201" y="74">31</text>
<text x="201" y="76.2">30</text>
<text x="268.2" y="77.3" transform="rotate(-90 268.2 77.3)">1</text>
<text x="85.4" y="83.2">1</text>
<text x="97.7" y="78.7">SRN3015-220M</text>
<text x="146.9" y="83.2">10</text>
<text x="148.1" y="78.6">8</text>
<text x="148.1" y="80.9">9</text>
<text x="201" y="83.2">27</text>
<text x="201" y="80.9">28</text>
<text x="201" y="78.6">29</text>
<text x="146.9" y="85.5">11</text>
<text x="146.9" y="87.8">12</text>
<text x="201" y="87.8">25</text>
<text x="201" y="85.5">26</text>
<text x="161.9" y="103.8" transform="rotate(-90 161.9 103.8)">13</text>
<text x="164.2" y="103.8" transform="rotate(-90 164.2 103.8)">14</text>
<text x="166.5" y="103.8" transform="rotate(-90 166.5 103.8)">15</text>
<text x="168.8" y="103.8" transform="rotate(-90 168.8 103.8)">16</text>
<text x="171.1" y="103.8" transform="rotate(-90 171.1 103.8)">17</text>
<text x="173.4" y="103.8" transform="rotate(-90 173.4 103.8)">18</text>
<text x="175.7" y="103.8" transform="rotate(-90 175.7 103.8)">19</text>
<text x="178.1" y="103.8" transform="rotate(-90 178.1 103.8)">20</text>
<text x="180.3" y="103.8" transform="rotate(-90 180.3 103.8)">21</text>
<text x="182.7" y="103.8" transform="rotate(-90 182.7 103.8)">22</text>
<text x="185" y="103.8" transform="rotate(-90 185 103.8)">23</text>
<text x="187.3" y="103.8" transform="rotate(-90 187.3 103.8)">24</text>
<text x="268.2" y="105" transform="rotate(-90 268.2 105)">1</text>
<text x="143.9" y="122.6">VDD</text>
<text x="208.6" y="122.6">VDD</text>
<text x="265.9" y="130.7">VDD</text>
<text x="49.1" y="145.7">VDD</text>
<text x="120.8" y="147.7">Vishay</text>
<text x="120.8" y="149.8">VLMY1300-GS09</text>
<text x="187.8" y="147.7">Vishay</text>
<text x="187.8" y="149.8">VLMY1300-GS08</text>
<text x="50.9" y="151.4" transform="rotate(-90 50.9 151.4)">1</text>
<text x="64.8" y="153.5" transform="rotate(-90 64.8 153.5)">1</text>
<text x="247.9" y="154.6">Vishay</text>
<text x="32.9" y="157">BOURNS</text>
<text x="32.9" y="159">3386G-1-104LF</text>
<text x="55.3" y="157.1">2</text>
<text x="111.1" y="157.1">3</text>
<text x="111.1" y="159.5">4</text>
<text x="122.4" y="157.1">1</text>
<text x="122.4" y="159.5">2</text>
<text x="175.8" y="157.1">3</text>
<text x="175.8" y="159.5">4</text>
<text x="187.1" y="157.1">1</text>
<text x="187.1" y="159.5">2</text>
<text x="247.9" y="156.7">VLMS1300-GS08</text>
<text x="50.9" y="165.1" transform="rotate(-90 50.9 165.1)">3</text>
<text x="203.8" y="181.8">Title</text>
<text x="213" y="184.1">STEVAL-SPIN3201</text>
<text x="203.8" y="188.7">Size</text>
<text x="206.1" y="191">A4</text>
<text x="213" y="188.7">Document Number</text>
<text x="280" y="188.7">Rev</text>
<text x="282.3" y="191">1</text>
<text x="203.8" y="195.6">Date:</text>
<text x="215.8" y="195.6">Thursday, October 06, 2016</text>
<text x="250" y="195.6">Sheet</text>
<text x="261.5" y="195.6">1</text>
<text x="268.5" y="195.6">of</text>
<text x="275.4" y="195.6">4</text>
</g>
<g font-size="2.1" fill="#000080">
<text x="265.5" y="27.8">R1</text>
<text x="127.7" y="31.5">TP1</text>
<text x="127.7" y="34.3">S1751-46R</text>
<text x="229.4" y="35.9">SW1</text>
<text x="250.2" y="34.8">R2</text>
<text x="265.5" y="30.6">39K</text>
<text x="97.7" y="39.4">JP1</text>
<text x="97.7" y="41.7">OPEN</text>
<text x="150.8" y="39.4">C1</text>
<text x="250.2" y="37.1">100R</text>
<text x="150.8" y="46.3">100NF</text>
<text x="229.4" y="47.7">430483025816</text>
<text x="60.7" y="50.9">22UF</text>
<text x="63" y="48.6">C2</text>
<text x="76.8" y="50.9">220NF</text>
<text x="79.2" y="48.6">C3</text>
<text x="102.3" y="50.9">C4</text>
<text x="102.3" y="53.3">10UF</text>
<text x="119.8" y="50.9">C5</text>
<text x="119.8" y="53.7">100NF</text>
<text x="150.1" y="50">U1</text>
<text x="265.5" y="48.6">C6</text>
<text x="265.5" y="51.4">3.3NF</text>
<text x="208.6" y="64.8">C7</text>
<text x="213.2" y="64.8">100NF</text>
<text x="266.4" y="68.5">TP12</text>
<text x="266.4" y="71.3">S1751-46R</text>
<text x="97.7" y="76.4">L1</text>
<text x="104.6" y="76.4">22uH</text>
<text x="169.3" y="74">STSPIN32F0</text>
<text x="208.6" y="74">C8</text>
<text x="213.2" y="74">100NF</text>
<text x="81.5" y="79.8">TP3</text>
<text x="208.6" y="83.3">C9</text>
<text x="213.2" y="83.3">100NF</text>
<text x="81.5" y="89.3">S1751-46R</text>
<text x="81.5" y="94.9">C10</text>
<text x="117.5" y="92.5">D1</text>
<text x="117.5" y="95.3">STPS1L60A</text>
<text x="136" y="92.5">C11</text>
<text x="136" y="95.3">100NF</text>
<text x="81.5" y="97.6">47UF</text>
<text x="266.4" y="96.2">TP2</text>
<text x="266.4" y="99">S1751-46R</text>
<text x="149.9" y="131.8">R4</text>
<text x="214.6" y="131.8">R5</text>
<text x="149.9" y="134.6">120R</text>
<text x="214.6" y="134.6">120R</text>
<text x="149.9" y="143.4">DL3</text>
<text x="214.6" y="143.4">DL4</text>
<text x="272.4" y="138.8">R3</text>
<text x="272.4" y="141.6">330R</text>
<text x="55.1" y="149.4">R6</text>
<text x="63" y="144.8">TP4</text>
<text x="63" y="147.5">S1751-46R</text>
<text x="149.9" y="146.2">YELLOW</text>
<text x="214.6" y="146.2">YELLOW</text>
<text x="55.1" y="152.2">100K</text>
<text x="113.8" y="153.8">SW2</text>
<text x="134.6" y="152.7">R7</text>
<text x="134.6" y="154.9">100R</text>
<text x="178.6" y="153.8">SW3</text>
<text x="199.3" y="152.7">R8</text>
<text x="199.3" y="154.9">100R</text>
<text x="272.4" y="150.3">DL1</text>
<text x="272.4" y="153.1">RED</text>
<text x="69" y="164.2">C14</text>
<text x="69" y="167">4.7NF</text>
<text x="113.8" y="165.6">430483025816</text>
<text x="149.9" y="166.5">C12</text>
<text x="178.6" y="165.6">430483025816</text>
<text x="214.6" y="166.5">C13</text>
<text x="149.9" y="169.3">1NF</text>
<text x="214.6" y="169.3">1NF</text>
</g>
<g font-size="2.1" fill="#f00">
<text x="166.2" y="39.8" transform="rotate(-90 166.2 39.8)">OP3O</text>
<text x="168.5" y="40.5" transform="rotate(-90 168.5 40.5)">OP3N</text>
<text x="170.8" y="40.3" transform="rotate(-90 170.8 40.3)">OP3P</text>
<text x="175.4" y="39.8" transform="rotate(-90 175.4 39.8)">OP2O</text>
<text x="177.7" y="40.5" transform="rotate(-90 177.7 40.5)">OP2N</text>
<text x="180" y="40.3" transform="rotate(-90 180 40.3)">OP2P</text>
<text x="182.3" y="40.9" transform="rotate(-90 182.3 40.9)">UART1_RX</text>
<text x="184.7" y="40.5" transform="rotate(-90 184.7 40.5)">UART1_TX</text>
<text x="187" y="40.5" transform="rotate(-90 187 40.5)">SWD_CLK</text>
<text x="189.3" y="40.9" transform="rotate(-90 189.3 40.9)">SWD_IO</text>
<text x="273.3" y="39.8">NRST</text>
<text x="135.6" y="63.7">OP4P</text>
<text x="135.6" y="66">OP4N</text>
<text x="224.8" y="63.4">LSU</text>
<text x="135.6" y="70.6">PF0</text>
<text x="224.8" y="70.4">HSU</text>
<text x="224.8" y="68">OUTU</text>
<text x="135.6" y="72.9">PF1</text>
<text x="135.6" y="77.5">NRST</text>
<text x="224.8" y="72.6">LSV</text>
<text x="224.8" y="77.3">OUTV</text>
<text x="224.8" y="79.6">HSV</text>
<text x="224.8" y="81.9">LSW</text>
<text x="254.8" y="81.9">PA7_3FG</text>
<text x="135.6" y="86.8">PA0</text>
<text x="135.6" y="89.1">PA1</text>
<text x="224.8" y="88.9">HSW</text>
<text x="224.8" y="86.5">OUTW</text>
<text x="162.5" y="113.1" transform="rotate(-90 162.5 113.1)">PA2</text>
<text x="164.8" y="113.1" transform="rotate(-90 164.8 113.1)">PA3</text>
<text x="167.1" y="113.1" transform="rotate(-90 167.1 113.1)">PA4</text>
<text x="169.4" y="113.1" transform="rotate(-90 169.4 113.1)">PA5</text>
<text x="171.7" y="113.1" transform="rotate(-90 171.7 113.1)">PA6</text>
<text x="176.4" y="113.1" transform="rotate(-90 176.4 113.1)">PB1</text>
<text x="174" y="118.4" transform="rotate(-90 174 118.4)">PA7_3FG</text>
<text x="182.3" y="114.9" transform="rotate(-90 182.3 114.9)">OP1O</text>
<text x="184.7" y="114.9" transform="rotate(-90 184.7 114.9)">OP1N</text>
<text x="187" y="114.7" transform="rotate(-90 187 114.7)">OP1P</text>
<text x="189.3" y="118.6" transform="rotate(-90 189.3 118.6)">OCCOMP</text>
<text x="79.4" y="158.7">PA6</text>
<text x="158" y="158.7">PF0</text>
<text x="222.7" y="158.7">PF1</text>
</g>
<g font-size="2.1" fill="#00f">
<text x="67.6" y="50.9">+</text>
<text x="106.9" y="50.9">+</text>
</g>
<g font-size="2.1" fill="#004080">
<text x="163.4" y="56.9" transform="rotate(-90 163.4 56.9)">VDD</text>
<text x="165.7" y="58.4" transform="rotate(-90 165.7 58.4)">OP3O</text>
<text x="168" y="58.3" transform="rotate(-90 168 58.3)">OP3N</text>
<text x="170.3" y="58.1" transform="rotate(-90 170.3 58.1)">OP3P</text>
<text x="172.6" y="57.2" transform="rotate(-90 172.6 57.2)">GND</text>
<text x="174.9" y="58.4" transform="rotate(-90 174.9 58.4)">OP2O</text>
<text x="177.2" y="58.3" transform="rotate(-90 177.2 58.3)">OP2N</text>
<text x="179.5" y="58.1" transform="rotate(-90 179.5 58.1)">OP2P</text>
<text x="181.8" y="56.5" transform="rotate(-90 181.8 56.5)">PB7</text>
<text x="184.1" y="56.5" transform="rotate(-90 184.1 56.5)">PB6</text>
<text x="186.5" y="57.7" transform="rotate(-90 186.5 57.7)">PA14</text>
<text x="188.8" y="57.7" transform="rotate(-90 188.8 57.7)">PA13</text>
<text x="152" y="63.9">OP4P</text>
<text x="194.2" y="63.9">LSU</text>
<text x="152" y="66.2">OP4N</text>
<text x="152" y="68.5">OP4O</text>
<text x="152" y="70.8">PF0</text>
<text x="189.4" y="66.2">VBOOTU</text>
<text x="192.4" y="68.5">OUTU</text>
<text x="193.8" y="70.8">HSU</text>
<text x="152" y="73.1">PF1</text>
<text x="152" y="75.4">VREG12</text>
<text x="152" y="77.7">NRST</text>
<text x="189.5" y="75.4">VBOOTV</text>
<text x="192.4" y="77.7">OUTV</text>
<text x="194.3" y="73.1">LSV</text>
<text x="152" y="80.1">VM</text>
<text x="152" y="82.4">SW</text>
<text x="193.6" y="82.4">LSW</text>
<text x="193.9" y="80.1">HSV</text>
<text x="152" y="84.7">VDDA</text>
<text x="152" y="87">PA0</text>
<text x="152" y="89.3">PA1</text>
<text x="188.9" y="84.7">VBOOTW</text>
<text x="191.8" y="87">OUTW</text>
<text x="193.3" y="89.3">HSW</text>
<text x="163.4" y="98.7" transform="rotate(-90 163.4 98.7)">PA2</text>
<text x="165.7" y="98.7" transform="rotate(-90 165.7 98.7)">PA3</text>
<text x="168" y="98.7" transform="rotate(-90 168 98.7)">PA4</text>
<text x="170.3" y="98.7" transform="rotate(-90 170.3 98.7)">PA5</text>
<text x="172.6" y="98.7" transform="rotate(-90 172.6 98.7)">PA6</text>
<text x="174.9" y="98.7" transform="rotate(-90 174.9 98.7)">PA7_3FG</text>
<text x="177.2" y="98.7" transform="rotate(-90 177.2 98.7)">PB1</text>
<text x="179.5" y="98.7" transform="rotate(-90 179.5 98.7)">TESTMODE</text>
<text x="181.8" y="98.7" transform="rotate(-90 181.8 98.7)">OP1O</text>
<text x="184.1" y="98.7" transform="rotate(-90 184.1 98.7)">OP1N</text>
<text x="186.5" y="98.7" transform="rotate(-90 186.5 98.7)">OP1P</text>
<text x="188.8" y="98.7" transform="rotate(-90 188.8 98.7)">OCCOMP</text>
<text x="198" y="98.7" transform="rotate(-90 198 98.7)">EPAD</text>
</g>
<g font-size="1.7">
<text x="47.9" y="9.1">5</text>
<text x="101" y="9.1">4</text>
<text x="154.1" y="9.1">3</text>
<text x="207.3" y="9.1">2</text>
<text x="260.4" y="9.1">1</text>
<text x="19.6" y="34.5">D</text>
<text x="287.6" y="34.5">D</text>
<text x="19.6" y="81.1">C</text>
<text x="287.6" y="81.1">C</text>
<text x="19.6" y="127.6">B</text>
<text x="287.6" y="127.6">B</text>
<text x="19.6" y="174.2">A</text>
<text x="287.6" y="174.2">A</text>
<text x="47.9" y="197.8">5</text>
<text x="101" y="197.8">4</text>
<text x="154.1" y="197.8">3</text>
<text x="207.3" y="197.8">2</text>
<text x="260.4" y="197.8">1</text>
</g>
</svg>
